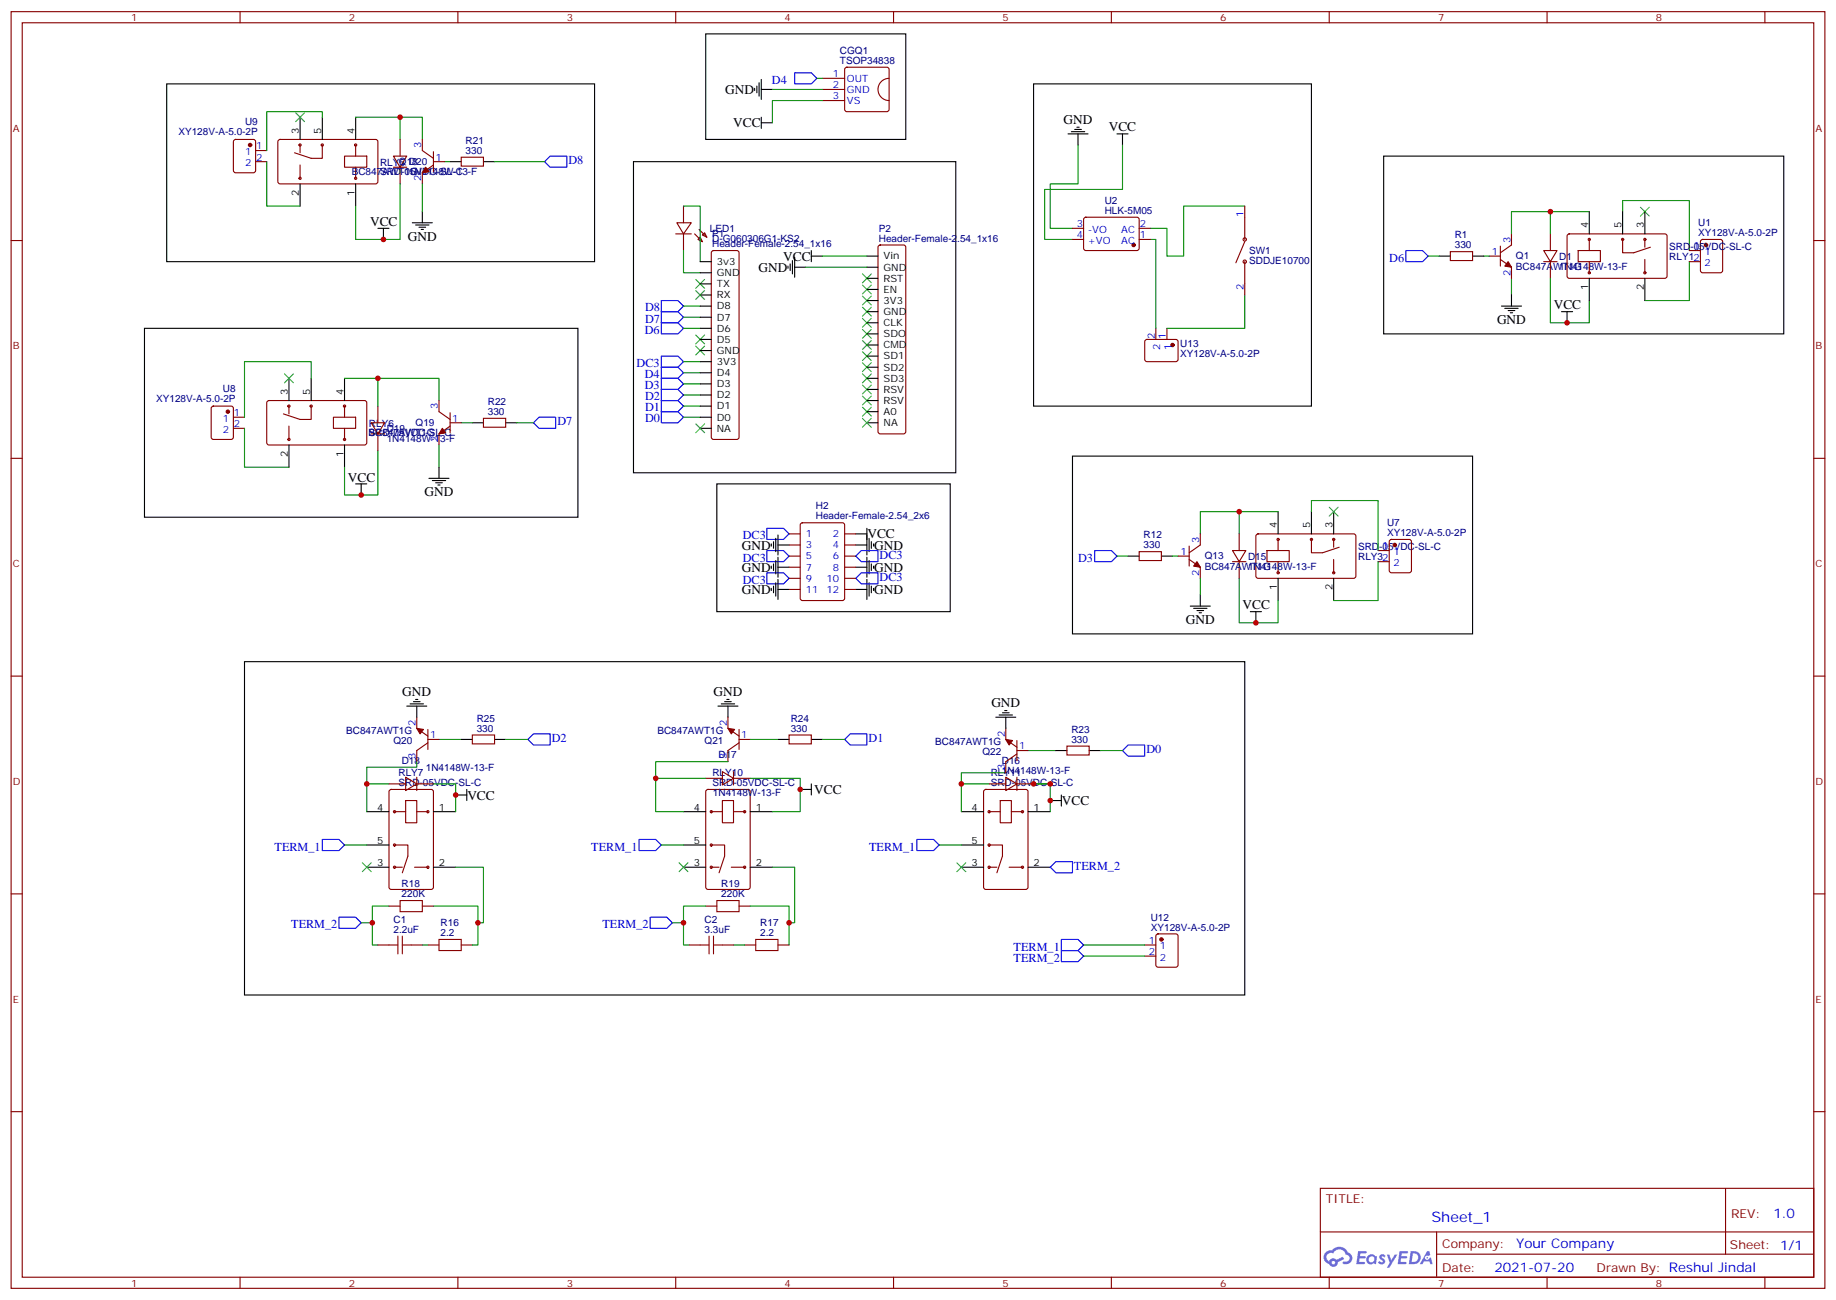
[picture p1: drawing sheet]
<svg xmlns="http://www.w3.org/2000/svg" width="583mm" height="413mm" viewBox="0 0 583 413" stroke-linecap="round" stroke-linejoin="round" font-family="sans-serif">
<g fill="none" stroke="#870000" stroke-width=".35">
<path d="M3.5 3.7h575.8v405.3h-575.8zM7.1 7.2h568.6v398.3h-568.6zM76.2 3.7v3.5M145.3 3.7v3.5M214.5 3.7v3.5M283.6 3.7v3.5M352.8 3.7v3.5M421.9 3.7v3.5M491.1 3.7v3.5M560.2 3.7v3.5M3.5 76.4h3.6M575.7 76.4h3.6"/>
<path d="M3.5 145.5h3.6M575.7 145.5h3.6M3.5 214.7h3.6M575.7 214.7h3.6M3.5 283.8h3.6M575.7 283.8h3.6M3.5 353h3.6M575.7 353h3.6M419.1 377.3h156.6v28.2h-156.6zM547.7 377.3v20.9M419.1 391.1h156.5M456 398.2h119.6"/>
<path d="M456 391.1v14.2M76.2 405.5v3.5M145.3 405.5v3.5M214.5 405.5v3.5M283.6 405.5v3.5M352.8 405.5v3.5M421.9 405.5v3.5M491.1 405.5v3.5M560.2 405.5v3.5"/>
</g>
<g fill="#5487ff">
<path d="M438.1 398.5a1.22 1.22 0 0 1 1.7 .2l-.4 .6a.47 .47 0 0 0-.3-.4 .47 .47 0 0 0-.5 .2l.1 .2a1.14 1.14 0 0 1 .8 1.8 1.14 1.14 0 0 1-1.9 0l-.2-.2 .5-.6 .7 .5a.29 .29 0 0 0 .3-.3 .29 .29 0 0 0-.2-.3 1.04 1.04 0 0 1-.6-1.7z"/>
<path d="M431.1 397.2h2.3l.4 .2-.2 .5-1.8 .1-.1 .8h1.5l.3 .4-.3 .4h-1.6l-.2 1.1h1.7l.2 .3-.2 .3-2.6 .1z"/>
<path d="M444.2 397.2l2.7 .2-.1 .5-1.8 .1-.2 .8h1.6l.3 .4-.4 .4h-1.6l-.1 1.1h1.7l.2 .3-.2 .3-2.7 .1z"/>
<path d="M453 397.2h.7l.3 1.3-.6 .3a.69 .69 0 0 0-1 .3 .69 .69 0 0 0 .4 .9 .69 .69 0 0 0 .9-.6l.5-.2 .6 2.2h-.8l-.3-.9h-1.7l-.5 .9h-.8z"/>
<path d="M440.2 398.3h.8l.6 1.8 1.1-1.8h.9l-2.6 4.2h-.8l.9-1.5z"/>
<path d="M447.8 397.2l-.6 4.2h1.3a2.11 2.11 0 0 0 2.5-2.1 2.11 2.11 0 0 0-2.5-2.1zM448.5 398a1.43 1.43 0 0 1 1.6 1.6 1.43 1.43 0 0 1-2 1.1z"/>
<path d="M434.1 398.8a1.54 1.54 0 0 0-.1 2.2 1.54 1.54 0 0 0 2.1 .1l.7 .3 .3-2.3-.6-.3a1.49 1.49 0 0 0-2.4 0zM434.3 399.8a.95 .95 0 0 1 1.9 0 .95 .95 0 0 1-1.9 0z"/>
<path d="M420.8 397.6a2.18 2.18 0 0 0 1.1 3.7 1.44 1.44 0 0 0 1.6 .9 1.44 1.44 0 0 0 1.2-1.4l2-1.1-.5-.7-1.9 1a1.47 1.47 0 0 0-2.4 .4 1.39 1.39 0 0 1-.7-1.9 1.39 1.39 0 0 1 2-.5 2.12 2.12 0 0 1 2.2-1.3 2.12 2.12 0 0 1 1.9 1.7 1.14 1.14 0 0 1 1 1.4 1.14 1.14 0 0 1-1.6 .7 .43 .43 0 0 0-.5 .4 .43 .43 0 0 0 .4 .5 1.98 1.98 0 0 0 2.5-1.2 1.98 1.98 0 0 0-1.2-2.6 3.1 3.1 0 0 0-5.3-.6l-.9 .1zM422.7 400.9a.55 .55 0 0 1 1.1 0 .55 .55 0 0 1-1.1 0z"/>
<circle cx="453" cy="399.3" r=".26"/>
</g>
<g fill="none" stroke="#870000" stroke-width=".35">
<path d="M261.1 24.9h7M261.1 28.4h7M261.1 31.9h7M268.3 21.5l.5-.2h12.7l.5 .2 .2 .5v12.7l-.2 .5-.5 .3h-12.7l-.5-.3-.2-.5v-12.7zM282.2 24.9a3.5 3.5 0 0 0-3.5 3.5 3.5 3.5 0 0 0 3.5 3.5M74.3 44.5l.5-.2h5.6l.7 .4v9.5l-.4 .6-5.9 .1-.7-.5v-9.4zM81.1 47.8h3.6M81.1 51.3h3.6M88.4 44.5l.5-.2h30.6l.4 .7v13l-.7 .4-30.6-.1-.4-.6v-12.7zM95.2 46v2.5M95.2 52.4v4.2M102.3 46v4.3h-3.5l-5.3-1.8"/>
<path d="M109.4 49.6h7v3.5h-7zM112.9 46v3.6M112.9 53.1v3.5M124.9 49.6h4.2l-2.1 3.5zM124.9 53.1h4.2M127 44.3v5.3M127 53.1v5.3M134.1 44.3v3.5l3.5 2.5M137.6 51.3h3.5M137.6 52.4l-3.5 2.5v3.5M137.6 48.2v6.3M146.4 49.9h7.1v2.8h-7.1z"/>
<path d="M214.5 74.3h4.9M214.8 70.7h4.6l-2.4 3.6zM217 65.4v5.3M217 74.3v5.3M220.5 74.3l2.5 2.4M221.9 72.8l2.5 2.5M222.2 75.3l.8 1.4-1.5-.7zM223 74.6l.7-.7 .7 1.4zM226 79.8l.5-.2h7.4l.5 .2 .2 .5v58.5l-.2 .5-.5 .2h-7.4l-.5-.2-.2-.5v-58.5zM278.9 78l.5-.2h7.4l.5 .2 .2 .5v58.6l-.2 .5-.5 .2h-7.4l-.5-.3-.2-.4v-58.6zM340.4 76h3.6M340.4 72.5h3.6"/>
<path d="M344.2 69.2l.5-.2h16.5l.4 .7-.1 9.4-.6 .5-16.5-.1-.4-.7v-9.1zM361.6 76h3.5M361.6 72.5h3.5M395.1 65.4v10.6M395.1 76.7l-2.8 6.7M460.4 79.9h7v2.8h-7zM476.2 78.1v6.4M479.8 74.3v3.5l-3.6 2.5M490 79.6h4.2l-2.1 3.5zM492.1 74.3v5.3M497.7 74.5l.4-.2h30.6l.5 .7-.1 12.9-.6 .5-30.7-.1-.4-.6v-12.7zM500.9 79.6h7.1v3.5h-7.1z"/>
<path d="M504.5 76v3.6M515.1 76v4.3h3.5l5.3-1.8M522.1 76v2.5M536.2 79.6h3.6M540 76.2l.5-.2h5.6l.7 .5v9.4l-.5 .7h-5.8l-.7-.5v-9.4zM395.1 83.1v10.6M472.7 81.3h3.5M476.2 82.4l3.6 2.4v3.6M490 83.1h4.2M492.1 83.1v5.3M504.5 83.1v3.5M522.1 82.4v4.2"/>
<path d="M536.2 83.1h3.6M363.6 108l.5-.2h9.4l.4 .7v5.9l-.7 .4h-9.4l-.4-.7v-5.6zM366.9 104.2v3.6M370.4 104.2v3.6M67.3 129.1l.4-.2h5.7l.6 .5 .1 9.4-.5 .7h-5.9l-.6-.4-.1-9.5zM74.1 132.5h3.5M74.1 136h3.5M84.9 127.4l.5-.2h30.6l.4 .7v13l-.7 .4-30.6-.1-.4-.6v-12.7zM91.7 128.9v2.5M91.7 135.3v4.2M98.8 128.9v4.3h-3.6l-5.2-1.8M105.8 132.5h7.1v3.5h-7.1z"/>
<path d="M109.4 128.9v3.6M109.4 136v3.5M117.8 134.2h4.3l-2.2 3.6zM117.8 137.8h4.3M119.9 128.9v5.3M119.9 137.8v5.3M139.3 127.2v3.5l3.6 2.5M142.9 135.3l-3.6 2.5v3.5M142.9 134.2h3.5M142.9 131.1v6.3M153.5 132.8h7v2.8h-7zM250.5 176.6h3.5"/>
<path d="M250.5 169.5h3.5M250.5 173h3.5M254.2 166.2l.5-.2h12.7l.7 .4v23.6l-.5 .6-12.9 .1-.6-.5-.1-23.5zM268.1 176.6h3.5M268.1 169.5h3.5M268.1 173h3.5M361.6 175.2h7.1v2.8h-7.1zM373.9 176.6h3.6M377.5 177.6l3.5 2.5v3.5M377.5 173.4v6.3M381 169.5v3.5l-3.5 2.5M391.2 174.8h4.3l-2.2 3.5z"/>
<path d="M391.2 178.3h4.3M393.3 169.5v5.3M393.3 178.3v5.3M398.9 169.7l.4-.2 30.7 .1 .4 .6-.1 13-.6 .4h-30.6l-.5-.7v-12.7zM402.2 174.8h7v3.5h-7zM405.7 171.3v3.5M405.7 178.3v3.6M416.3 171.3v4.2h3.5l5.3-1.8M423.3 171.3v2.4M423.3 177.6v4.3M437.4 174.8h3.6M437.4 178.3h3.6"/>
<path d="M441.2 171.5l.5-.2h5.6l.7 .4v9.5l-.4 .6-5.9 .1-.7-.5v-9.4zM250.5 180.1h3.5M250.5 183.6h3.5M250.5 187.1h3.5M268.1 180.1h3.5M268.1 183.6h3.5M268.1 187.1h3.5M132.3 227.7v3.5l3.5 2.5M135.8 235.8l-3.5 2.5v3.5M135.8 234.8h3.5M135.8 231.6v6.3M149.9 233.4h7.1v2.8h-7.1z"/>
<path d="M231.1 227.7v3.5l3.5 2.5M234.6 234.8h3.5M234.6 235.8l-3.5 2.5v3.5M234.6 231.6v6.3M250.5 233.4h7v2.8h-7zM319.3 231.2v3.6l3.5 2.4M322.8 235.1v6.4M322.8 239.4l-3.5 2.4v3.6M322.8 238.3h3.5M338.7 236.9h7v2.8h-7zM123.5 248.9h5.3M123.7 250.9l.5-.3h12.7l.6 .5 .1 30.6-.5 .6-12.9 .1-.7-.5v-30.5z"/>
<path d="M125.2 257.7h3.6M128.8 246.8l3.5 2.1-3.5 2.1zM128.8 254.2h3.5v7h-3.5zM132.3 257.7h3.5M132.3 248.9h5.3M132.3 246.8v4.2M224 247.1h5.3M224.2 250.9l.5-.3h12.7l.7 .5v30.6l-.4 .6-13 .1-.6-.5-.1-30.5zM225.8 257.7h3.5M229.3 245l3.5 2.1-3.5 2.1zM229.3 254.2h3.5v7h-3.5zM232.8 257.7h3.6"/>
<path d="M232.8 245v4.2M232.8 247.1h5.3M312.4 250.9l.5-.3h12.7l.7 .5v30.6l-.4 .6-13 .1-.6-.5-.1-30.5zM314 257.7h3.5M314 248.9h5.3M317.5 254.2h3.5v7h-3.5zM319.3 246.8l3.5 2.1-3.5 2.1zM321 257.7h3.6M322.8 246.8v4.2M322.8 248.9h5.3M125.2 268.3h4.3v3.5l-1.8 5.3M125.2 275.3h2.5"/>
<path d="M131.6 275.3h4.2M225.8 268.3h4.2v3.5l-1.8 5.3M225.8 275.3h2.4M232.1 275.3h4.3M314 268.3h4.2v3.5l-1.8 5.3M314 275.3h2.4M320.3 275.3h4.3M123.5 287.7h3.5M134.1 287.7h3.5M224 287.7h3.5M234.6 287.7h3.5M367.1 296.7l.5-.2h5.6l.7 .4v9.5l-.4 .6-5.9 .1-.7-.5v-9.4z"/>
<path d="M119.9 300h3.6M130.5 300h3.6M135.8 300h3.5M146.4 300h3.5M218.7 300h3.5M229.3 300h3.5M236.4 300h3.5M246.9 300h3.6M363.4 300h3.5M363.4 303.6h3.5"/>
<circle cx="95.2" cy="56.6" r=".35"/>
<circle cx="95.2" cy="46" r=".35"/>
<circle cx="102.3" cy="46" r=".35"/>
<circle cx="112.9" cy="56.6" r=".35"/>
<circle cx="112.9" cy="46" r=".35"/>
<circle cx="395.1" cy="76" r=".53"/>
<circle cx="504.5" cy="76" r=".35"/>
<circle cx="515.1" cy="76" r=".35"/>
<circle cx="522.1" cy="76" r=".35"/>
<circle cx="395.1" cy="83.1" r=".53"/>
<circle cx="504.5" cy="86.6" r=".35"/>
<circle cx="522.1" cy="86.6" r=".35"/>
<circle cx="91.7" cy="139.5" r=".35"/>
<circle cx="91.7" cy="128.9" r=".35"/>
<circle cx="98.8" cy="128.9" r=".35"/>
<circle cx="109.4" cy="128.9" r=".35"/>
<circle cx="109.4" cy="139.5" r=".35"/>
<circle cx="405.7" cy="171.3" r=".35"/>
<circle cx="416.3" cy="171.3" r=".35"/>
<circle cx="423.3" cy="171.3" r=".35"/>
<circle cx="405.7" cy="181.9" r=".35"/>
<circle cx="423.3" cy="181.9" r=".35"/>
<circle cx="125.2" cy="257.7" r=".35"/>
<circle cx="135.8" cy="257.7" r=".35"/>
<circle cx="225.8" cy="257.7" r=".35"/>
<circle cx="236.4" cy="257.7" r=".35"/>
<circle cx="314" cy="257.7" r=".35"/>
<circle cx="324.6" cy="257.7" r=".35"/>
<circle cx="125.2" cy="268.3" r=".35"/>
<circle cx="125.2" cy="275.3" r=".35"/>
<circle cx="135.8" cy="275.3" r=".35"/>
<circle cx="225.8" cy="268.3" r=".35"/>
<circle cx="225.8" cy="275.3" r=".35"/>
<circle cx="236.4" cy="275.3" r=".35"/>
<circle cx="314" cy="275.3" r=".35"/>
<circle cx="314" cy="268.3" r=".35"/>
<circle cx="324.6" cy="275.3" r=".35"/>
</g>
<g fill="none" stroke="#000" stroke-width=".35">
<path d="M224 10.8h63.5v33.5h-63.5zM52.9 26.6h135.8v56.5h-135.8zM95.2 37.2v7.1M102.3 37.2v7.1M112.9 37.2v7.1M239.5 28v.8M240.2 27.3v2.2M240.9 26.3v4.2M241.7 39h3.5M241.7 25.2v6.4M241.7 37.2v3.5M241.7 28.4h3.5"/>
<path d="M328.1 26.6h88.2v102.3h-88.2zM95.2 58.4v7M112.9 58.4v7M142.9 51.3h3.5M153.5 51.3h3.5M201.1 51.3h102.3v98.8h-102.3zM339 42.5h6.4M340.1 41.8h4.2M341.1 41.1h2.2M341.8 40.4h.7M342.2 42.5v3.5M354.5 42.5h3.6"/>
<path d="M356.3 42.5v3.5M439.2 49.6h127v56.4h-127zM119.9 72.5h3.6M121.7 72.5v3.5M130.9 70.7h6.3M131.9 71.4h4.3M133 72.1h2.1M133.7 72.8h.7M134.1 67.2v3.5M257.5 79.6v3.5M504.5 67.2v7.1M515.1 67.2v7.1"/>
<path d="M522.1 67.2v7.1M222.2 97.2h3.6M222.2 83.1h3.6M222.2 86.6h3.6M222.2 90.1h3.6M222.2 93.7h3.6M250.1 84.5v.7M250.8 83.8v2.1M251.5 82.7v4.3M252.2 84.8h3.6M252.2 81.7v6.3M257.5 81.3h3.6"/>
<path d="M275.2 99h3.5M275.2 81.3h3.5M275.2 84.8h3.5M275.2 88.4h3.5M275.2 91.9h3.5M275.2 95.4h3.5M456.8 81.3h3.6M467.4 81.3h3.6M476.6 97.2h6.4M477.7 97.9h4.2M478.7 98.6h2.1M479.4 99.3h.7"/>
<path d="M479.8 93.7v3.5M495.7 99h3.5M497.4 99v3.5M504.5 88.4v7M522.1 88.4v7M45.9 104.2h137.5v60h-137.5zM222.2 100.7h3.6M222.2 104.2h3.6M222.2 107.8h3.6M222.2 111.3h3.6M222.2 114.8h3.6M222.2 118.4h3.6"/>
<path d="M275.2 102.5h3.5M275.2 106h3.5M275.2 109.5h3.5M275.2 113.1h3.5M275.2 116.6h3.5M91.7 120.1v7.1M98.8 120.1v7.1M109.4 120.1v7.1M149.9 134.2h3.6M160.5 134.2h3.5M222.2 121.9h3.6M222.2 125.4h3.6"/>
<path d="M222.2 128.9h3.6M222.2 132.5h3.6M222.2 136h3.6M275.2 134.2h3.5M275.2 120.1h3.5M275.2 123.6h3.5M275.2 127.2h3.5M275.2 130.7h3.5M91.7 141.3v7M109.4 141.3v7M112.9 153.6h3.5M114.7 153.6v3.6"/>
<path d="M136.2 151.9h6.3M137.2 152.6h4.3M138.3 153.3h2.1M139 154h.7M139.3 148.3v3.6M227.5 153.6h74.1v40.6h-74.1zM340.4 144.8h127v56.5h-127zM244.8 172.7v.7M244.8 179.7v.7M245.5 172v2.1M245.5 179v2.2M246.2 170.9v4.3"/>
<path d="M246.2 178v4.2M246.9 173h3.6M246.9 169.9v6.3M246.9 176.9v6.4M271.6 173h3.6M271.6 169.5h3.6M275.2 167.7v8.5M275.2 176.9v6.4M275.9 170.9v4.3M275.9 178v4.2M276.6 172v2.1M276.6 179v2.2"/>
<path d="M277.3 172.7v.7M277.3 179.7v.7M358.1 176.6h3.5M368.7 176.6h3.5M405.7 162.5v7M416.3 162.5v7M423.3 162.5v7M244.8 186.8v.7M245.5 186.1v2.1M246.2 185v4.3M246.9 180.1h3.6M246.9 187.1h3.6"/>
<path d="M246.9 184v6.3M271.6 180.1h3.6M271.6 187.1h3.6M275.2 184v6.3M275.9 185v4.3M276.6 186.1v2.1M277.3 186.8v.7M377.8 192.4h6.4M378.9 193.1h4.2M379.9 193.9h2.2M380.6 194.6h.8M381 188.9v3.5"/>
<path d="M396.9 194.2h3.5M398.6 194.2v3.5M405.7 183.6v7.1M423.3 183.6v7.1M77.6 210.1h317.5v105.8h-317.5zM129.1 224.2h6.4M130.2 223.5h4.2M131.2 222.8h2.1M131.9 222.1h.7M132.3 224.2v3.5M146.4 234.8h3.5M157 234.8h3.5"/>
<path d="M227.9 224.2h6.3M229 223.5h4.2M230 222.8h2.1M230.7 222.1h.7M231.1 224.2v3.5M246.9 234.8h3.6M257.5 234.8h3.6M316.1 227.7h6.3M317.1 227h4.3M318.2 226.3h2.1M318.9 225.6h.7M319.3 227.7v3.5"/>
<path d="M335.1 238.3h3.6M345.7 238.3h3.5M116.4 257.7h7.1M137.6 257.7h7M144.6 252.4h3.6M148.2 250.6v3.6M217 257.7h7M238.1 257.7h7.1M254 250.6h3.5M257.5 248.9v3.5M305.2 257.7h7M326.3 257.7h7.1"/>
<path d="M333.4 254.2h3.5M336.9 252.4v3.5M116.4 275.3h7.1M116.4 268.3h7.1M137.6 275.3h7M217 275.3h7M217 268.3h7M238.1 275.3h7.1M305.2 275.3h7M305.2 268.3h7M326.3 275.3h7.1"/>
</g>
<g fill="none" stroke="#008700" stroke-width=".35">
<path d="M102.3 37.2v-1.7h-17.6v12.3M112.9 37.2h21.2v7.1M127 37.2v7.1M245.2 28.4h15.9M259.3 24.9h1.8M261.1 31.9h-15.9v7.1M84.7 51.3v14.1h10.5M127 58.4v17.6h-14.1v-10.6M134.1 58.4v8.8M141.1 51.3h1.8M157 51.3h15.9M342.2 46v12.4h-8.8v14.1h7"/>
<path d="M356.3 46v14.1h-24.7v15.9h8.8M217 65.4h5.2v17.7M217 79.6v7h5.2M365.1 76h1.8v28.2M395.1 65.4h-19.4v15.9h-5.3v-8.8h-5.3M492.1 67.2v7.1M504.5 67.2h-24.7v7.1M515.1 67.2v-3.5h21.1v15.9M217 97.2h5.2M255.8 84.8h19.4M261.1 81.3h14.1M395.1 93.7v10.5h-24.7"/>
<path d="M453.3 81.3h3.5M471 81.3h1.7M479.8 88.4v5.3M492.1 88.4v14.1h12.4v-7.1M536.2 83.1v12.3h-14.1M217 100.7h5.2M217 104.2h5.2M217 114.8h5.2M217 118.4h5.2M77.6 136v12.3h14.1M98.8 120.1v-5.3h-21.2v17.7M109.4 120.1h29.9v7.1"/>
<path d="M119.9 120.1v8.8M146.4 134.2h3.5M164 134.2h5.3M217 121.9h5.2M217 125.4h5.2M217 128.9h5.2M217 132.5h5.2M119.9 143.1v14.1h-10.5v-8.9M139.3 141.3v7M354.5 176.6h3.6M372.2 176.6h1.7M393.3 162.5v7"/>
<path d="M405.7 162.5h-24.7v7M416.3 162.5v-3.6h21.1v15.9M437.4 178.3v12.4h-14.1M381 183.6v5.3M393.3 183.6v14.1h12.4v-7M139.3 234.8h7.1M160.5 234.8h7.1M238.1 234.8h8.8M261.1 234.8h7M326.3 238.3h8.8M349.2 238.3h7.1M116.4 248.9h7.1"/>
<path d="M132.3 241.8v1.8h-15.9v14.1M137.6 248.9h7v8.8M224 247.1h-15.9v10.6h8.9M231.1 241.8h-23v5.3M238.1 247.1h15.9v10.6h-8.8M314 248.9h-8.8v8.8M319.3 245.4h-14.1v3.5M333.4 248.9h-5.3h5.3v8.8M109.4 268.3h7M144.6 275.3h8.9v17.7h-1.8M209.9 268.3h7.1M245.2 275.3h7v17.7h-1.7"/>
<path d="M298.1 268.3h7.1M114.7 293h3.5M123.5 287.7h-5.3v12.3h1.7M137.6 287.7h14.1v12.3h-1.8M213.4 293h3.6M224 287.7h-7v12.3h1.7M238.1 287.7h12.4v12.3M134.1 300h1.7M232.8 300h3.6M344 300h19.4M344 303.6h19.4"/>
</g>
<path d="M126.3 297.2v5.7M127 285.9h7.1v3.6h-7.1zM127.7 297.2v5.7M139.3 298.3h7.1v3.5h-7.1zM225.1 297.2v5.7M226.5 297.2v5.7M227.5 285.9h7.1v3.6h-7.1zM239.9 298.3h7v3.5h-7zM123.5 300h2.8M127.7 300h2.8M222.2 300h2.9M226.5 300h2.8" fill="none" stroke="#a10000" stroke-width=".35"/>
<g fill="#870000" stroke="#870000" stroke-width=".35">
<path d="M379.9 178.3l1.1 1.8-2.1-.4z"/>
<path d="M135.1 53.1l1.1 1.4-2.1 .4z"/>
<path d="M140.4 136l1.1 1.4-2.2 .4z"/>
<path d="M132.3 231.2l2.1 .4-1.1 1.4z"/>
<path d="M231.1 231.2l2.1 .4-1.1 1.4z"/>
<path d="M319.3 234.8l2.1 .3-1.1 1.4z"/>
<path d="M478.7 83.1l1.1 1.7-2.1-.3z"/>
<circle cx="442.7" cy="173" r=".53"/>
<circle cx="72.3" cy="130.7" r=".53"/>
<circle cx="79.4" cy="46" r=".53"/>
<circle cx="368.7" cy="298.3" r=".53"/>
<circle cx="372.2" cy="109.5" r=".53"/>
<circle cx="541.5" cy="77.8" r=".53"/>
<circle cx="359.8" cy="77.8" r=".53"/>
</g>
<g fill="none" stroke="#3c3" stroke-width=".35">
<path d="M93.8 35.8l2.9 2.8M96.7 35.8l-2.9 2.8M520.7 65.8l2.8 2.8M523.5 65.8l-2.8 2.8M220.8 88.7l2.9 2.8M220.8 92.3l2.9 2.8M223.7 88.7l-2.9 2.8M223.7 92.3l-2.9 2.8M273.8 97.5l2.8 2.9M273.8 87l2.8 2.8M273.8 90.5l2.8 2.8M273.8 94l2.8 2.8"/>
<path d="M276.6 97.5l-2.8 2.9M276.6 87l-2.8 2.8M276.6 90.5l-2.8 2.8M276.6 94l-2.8 2.8M90.3 118.7l2.8 2.8M93.1 118.7l-2.8 2.8M220.8 106.4l2.9 2.8M220.8 109.9l2.9 2.8M223.7 106.4l-2.9 2.8M223.7 109.9l-2.9 2.8M273.8 118.7l2.8 2.8M273.8 111.7l2.8 2.8"/>
<path d="M273.8 108.1l2.8 2.8M273.8 104.6l2.8 2.8M273.8 101.1l2.8 2.8M273.8 115.2l2.8 2.8M276.6 115.2l-2.8 2.8M276.6 118.7l-2.8 2.8M276.6 111.7l-2.8 2.8M276.6 108.1l-2.8 2.8M276.6 104.6l-2.8 2.8M276.6 101.1l-2.8 2.8M220.8 134.6l2.9 2.8M223.7 134.6l-2.9 2.8"/>
<path d="M273.8 129.3l2.8 2.8M273.8 125.8l2.8 2.8M273.8 122.2l2.8 2.9M273.8 132.8l2.8 2.8M276.6 129.3l-2.8 2.8M276.6 125.8l-2.8 2.8M276.6 122.2l-2.8 2.9M276.6 132.8l-2.8 2.8M421.9 161l2.8 2.9M424.7 161l-2.8 2.9M115 273.9l2.8 2.9M117.8 273.9l-2.8 2.9"/>
<path d="M215.5 273.9l2.9 2.9M218.4 273.9l-2.9 2.9M303.7 273.9l2.9 2.9M306.6 273.9l-2.9 2.9"/>
</g>
<g fill="none" stroke="#00f" stroke-width=".35">
<path d="M252.2 23.1h5.3l1.8 1.8-1.8 1.7h-5.3zM174.6 49.6h5.3v3.5h-5.3l-1.7-1.8zM446.3 79.6h5.3l1.7 1.7-1.7 1.8h-5.3zM209.9 95.4h5.3l1.8 1.8-1.8 1.8h-5.3zM209.9 99h5.3l1.8 1.7-1.8 1.8h-5.3zM209.9 102.5h5.3l1.8 1.7-1.8 1.8h-5.3zM209.9 113.1h5.3l1.8 1.7-1.8 1.8h-5.3zM209.9 116.6h5.3l1.8 1.8-1.8 1.7h-5.3zM169.3 134.2l1.8-1.7h5.3v3.5h-5.3zM209.9 120.1h5.3l1.8 1.8-1.8 1.7h-5.3zM209.9 123.6h5.3l1.8 1.8-1.8 1.8h-5.3zM209.9 127.2h5.3l1.8 1.7-1.8 1.8h-5.3z"/>
<path d="M209.9 130.7h5.3l1.8 1.8-1.8 1.7h-5.3zM243.4 167.7h5.3l1.8 1.8-1.8 1.8h-5.3zM243.4 174.8h5.3l1.8 1.8-1.8 1.7h-5.3zM271.6 176.6l1.8-1.8h5.3v3.5h-5.3zM347.5 174.8h5.3l1.7 1.8-1.7 1.7h-5.3zM243.4 181.9h5.3l1.8 1.7-1.8 1.8h-5.3zM271.6 183.6l1.8-1.7h5.3v3.5h-5.3zM167.6 234.8l1.7-1.8h5.3v3.5h-5.3zM268.1 234.8l1.8-1.8h5.3v3.5h-5.3zM356.3 238.3l1.8-1.8h5.3v3.6h-5.3zM102.3 266.5h5.3l1.8 1.8-1.8 1.8h-5.3zM202.8 266.5h5.3l1.8 1.8-1.8 1.8h-5.3z"/>
<path d="M291 266.5h5.3l1.8 1.8-1.8 1.8h-5.3zM333.4 275.3l1.7-1.7h5.3v3.5h-5.3zM107.6 291.2h5.3l1.8 1.8-1.8 1.7h-5.3zM206.4 291.2h5.3l1.7 1.8-1.7 1.7h-5.3zM336.9 298.3h5.3l1.8 1.7-1.8 1.8h-5.3zM336.9 301.8h5.3l1.8 1.8-1.8 1.7h-5.3z"/>
</g>
<g fill="#c00">
<circle cx="127" cy="37.2" r=".88"/>
<circle cx="393.3" cy="162.5" r=".88"/>
<circle cx="305.2" cy="248.9" r=".88"/>
<circle cx="151.7" cy="293" r=".88"/>
<circle cx="398.6" cy="197.7" r=".88"/>
<circle cx="333.4" cy="248.9" r=".88"/>
<circle cx="328.1" cy="248.9" r=".88"/>
<circle cx="121.7" cy="76" r=".88"/>
<circle cx="119.9" cy="120.1" r=".88"/>
<circle cx="114.7" cy="157.2" r=".88"/>
<circle cx="116.4" cy="248.9" r=".88"/>
<circle cx="208.1" cy="247.1" r=".88"/>
<circle cx="254" cy="250.6" r=".88"/>
<circle cx="118.2" cy="293" r=".88"/>
<circle cx="217" cy="293" r=".88"/>
<circle cx="144.6" cy="252.4" r=".88"/>
<circle cx="333.4" cy="254.2" r=".88"/>
<circle cx="497.4" cy="102.5" r=".88"/>
<circle cx="492.1" cy="67.2" r=".88"/>
<circle cx="250.5" cy="293" r=".88"/>
</g>
<text font-size="4.6" fill="#00f" x="454.4" y="387.9">Sheet_1</text>
<g font-size="4.2">
<text x="230.2" y="29.9">GND</text>
<text x="232.8" y="40.5">VCC</text>
<text x="337.6" y="39.3">GND</text>
<text x="352" y="41.5">VCC</text>
<text x="117.5" y="71.8">VCC</text>
<text x="129.5" y="76.4">GND</text>
<text x="248.6" y="82.8">VCC</text>
<text x="240.8" y="86.3">GND</text>
<text x="493.2" y="98.2">VCC</text>
<text x="475.2" y="102.8">GND</text>
<text x="110.4" y="152.9">VCC</text>
<text x="134.8" y="157.5">GND</text>
<text x="275.3" y="170.9">VCC</text>
<text x="235.5" y="174.5">GND</text>
<text x="277.5" y="174.5">GND</text>
<text x="235.5" y="181.5">GND</text>
<text x="277.5" y="181.5">GND</text>
<text x="235.5" y="188.6">GND</text>
<text x="277.5" y="188.6">GND</text>
<text x="394.4" y="193.5">VCC</text>
<text x="376.4" y="198.1">GND</text>
<text x="127.7" y="220.8">GND</text>
<text x="226.5" y="221">GND</text>
<text x="314.7" y="224.5">GND</text>
<text x="148.3" y="253.9">VCC</text>
<text x="258.5" y="252.1">VCC</text>
<text x="337.1" y="255.6">VCC</text>
</g>
<g font-size="4.2" fill="#00f">
<text x="562.9" y="386.6">1.0</text>
<text x="481.3" y="396.1">Your Company</text>
<text x="474.4" y="403.9">2021-07-20</text>
</g>
<g font-size="3.9" fill="#00f">
<text x="245" y="26.6">D4</text>
<text x="180.4" y="52.1">D8</text>
<text x="441" y="83.1">D6</text>
<text x="204.8" y="98.9">D8</text>
<text x="204.6" y="106">D6</text>
<text x="204.8" y="102.5">D7</text>
<text x="202.1" y="116.6">DC3</text>
<text x="204.6" y="123.6">D3</text>
<text x="204.6" y="120.1">D4</text>
<text x="204.8" y="127">D2</text>
<text x="204.8" y="130.6">D1</text>
<text x="176.9" y="135">D7</text>
<text x="204.8" y="134">D0</text>
<text x="235.8" y="171.3">DC3</text>
<text x="235.8" y="178.3">DC3</text>
<text x="279.2" y="177.4">DC3</text>
<text x="342.2" y="178.3">D3</text>
<text x="235.8" y="185.4">DC3</text>
<text x="279.2" y="184.4">DC3</text>
<text x="175.2" y="235.6">D2</text>
<text x="275.7" y="235.6">D1</text>
<text x="363.9" y="239.1">D0</text>
<text x="87.1" y="270.1">TERM_1</text>
<text x="187.7" y="270.1">TERM_1</text>
<text x="275.9" y="270.1">TERM_1</text>
<text x="340.9" y="276.2">TERM_2</text>
<text x="92.4" y="294.7">TERM_2</text>
<text x="191.2" y="294.7">TERM_2</text>
<text x="321.7" y="301.8">TERM_1</text>
<text x="321.7" y="305.3">TERM_2</text>
</g>
<g font-size="3.9" fill="#800">
<text x="420.9" y="381.9">TITLE:</text>
<text x="549.5" y="386.6">REV:</text>
<text x="457.8" y="396.1">Company:</text>
<text x="549.1" y="396.7">Sheet: 1/1</text>
<text x="457.8" y="403.8">Date:</text>
<text x="506.8" y="403.8">Drawn By: Reshul Jindal</text>
</g>
<g font-size="3.2" fill="#800">
<text x="41.6" y="6.7">1</text>
<text x="110.8" y="6.7">2</text>
<text x="179.9" y="6.7">3</text>
<text x="249.1" y="6.7">4</text>
<text x="318.2" y="6.7">5</text>
<text x="387.3" y="6.7">6</text>
<text x="456.5" y="6.7">7</text>
<text x="525.6" y="6.7">8</text>
<text x="4.1" y="41.8">A</text>
<text x="576.3" y="41.8">A</text>
<text x="4.1" y="110.9">B</text>
<text x="576.3" y="110.9">B</text>
<text x="4.1" y="180.1">C</text>
<text x="576.3" y="180.1">C</text>
<text x="4.1" y="249.2">D</text>
<text x="576.3" y="249.2">D</text>
<text x="4.1" y="318.4">E</text>
<text x="576.3" y="318.4">E</text>
<text x="41.6" y="408.5">1</text>
<text x="110.8" y="408.5">2</text>
<text x="179.9" y="408.5">3</text>
<text x="249.1" y="408.5">4</text>
<text x="318.2" y="408.5">5</text>
<text x="387.3" y="408.5">6</text>
<text x="456.5" y="408.5">7</text>
<text x="525.6" y="408.5">8</text>
</g>
<g font-size="3.2" fill="#000080">
<text x="266.6" y="17.1">CGQ1</text>
<text x="266.6" y="20.3">TSOP34838</text>
<text x="77.8" y="39.8">U9</text>
<text x="56.6" y="42.9">XY128V-A-5.0-2P</text>
<text x="147.8" y="45.6">R21</text>
<text x="120.7" y="52.6">RLY5 D20</text>
<text x="126.6" y="52.4">Q18</text>
<text x="147.8" y="48.9">330</text>
<text x="111.7" y="55.6">BC847AWT1G</text>
<text x="120.6" y="55.7">SRD-05VDC-SL-C</text>
<text x="129.8" y="55.6">1N4148W-13-F</text>
<text x="350.7" y="64.7">U2</text>
<text x="350.7" y="67.9">HLK-5M05</text>
<text x="539" y="71.6">U1</text>
<text x="225.4" y="73.6">LED1</text>
<text x="226.1" y="75.3">P1</text>
<text x="226.1" y="76.8">D-G060306G1-KS2</text>
<text x="279" y="76.7">Header-Female-2.54_1x16</text>
<text x="279" y="73.6">P2</text>
<text x="461.8" y="75.6">R1</text>
<text x="539" y="74.8">XY128V-A-5.0-2P</text>
<text x="226.1" y="78.5">Header-Female-2.54_1x16</text>
<text x="396.5" y="83.9">SDDJE10700</text>
<text x="396.5" y="80.7">SW1</text>
<text x="461.8" y="78.8">330</text>
<text x="481.2" y="82.4">Q1</text>
<text x="494.9" y="82.5">D1</text>
<text x="529.9" y="79.4">SRD-05VDC-SL-C</text>
<text x="529.9" y="82.5">RLY12</text>
<text x="481.2" y="85.6">BC847AWT1G</text>
<text x="494.9" y="85.6">1N4148W-13-F</text>
<text x="374.6" y="113.5">XY128V-A-5.0-2P</text>
<text x="374.6" y="110.3">U13</text>
<text x="70.7" y="124.5">U8</text>
<text x="49.6" y="127.6">XY128V-A-5.0-2P</text>
<text x="154.9" y="131.8">330</text>
<text x="154.9" y="128.5">R22</text>
<text x="117.1" y="135.5">RLY6</text>
<text x="122.8" y="137.2">D19</text>
<text x="131.9" y="135.3">Q19</text>
<text x="116.9" y="138.5">BC847AWT1G</text>
<text x="117.1" y="138.6">SRD-05VDC-SL-C</text>
<text x="122.8" y="140.3">1N4148W-13-F</text>
<text x="258.9" y="161.7">H2</text>
<text x="258.9" y="164.9">Header-Female-2.54_2x6</text>
<text x="440.3" y="166.9">U7</text>
<text x="363" y="170.9">R12</text>
<text x="440.3" y="170">XY128V-A-5.0-2P</text>
<text x="363" y="174.1">330</text>
<text x="382.4" y="177.6">Q13</text>
<text x="396.2" y="177.7">D15</text>
<text x="431.1" y="174.7">SRD-05VDC-SL-C</text>
<text x="431.1" y="177.8">RLY32</text>
<text x="382.4" y="180.9">BC847AWT1G</text>
<text x="396.2" y="180.9">1N4148W-13-F</text>
<text x="109.9" y="232.9">BC847AWT1G</text>
<text x="151.3" y="232.3">330</text>
<text x="151.3" y="229.1">R25</text>
<text x="208.7" y="232.9">BC847AWT1G</text>
<text x="251" y="232.3">330</text>
<text x="251" y="229.2">R24</text>
<text x="340.1" y="232.6">R23</text>
<text x="124.9" y="236.2">Q20</text>
<text x="223.7" y="236.2">Q21</text>
<text x="296.9" y="236.5">BC847AWT1G</text>
<text x="311.9" y="239.7">Q22</text>
<text x="340.1" y="235.8">330</text>
<text x="127.5" y="242.6">D18</text>
<text x="135.2" y="244.7">1N4148W-13-F</text>
<text x="228.1" y="240.8">D17</text>
<text x="318" y="245.7">1N4148W-13-F</text>
<text x="318" y="242.6">D16</text>
<text x="126.5" y="249.6">SRD-05VDC-SL-C</text>
<text x="126.5" y="246.5">RLY7</text>
<text x="226.1" y="249.6">SRD-05VDC-SL-C</text>
<text x="226.1" y="246.5">RLY10</text>
<text x="314.5" y="249.6">SRD-05VDC-SL-C</text>
<text x="314.5" y="246.5">RLY11</text>
<text x="226.3" y="252.8">1N4148W-13-F</text>
<text x="127.5" y="281.7">R18</text>
<text x="229" y="281.7">R19</text>
<text x="127.5" y="284.9">220K</text>
<text x="229" y="284.9">220K</text>
<text x="124.9" y="293">C1</text>
<text x="223.7" y="293">C2</text>
<text x="365.3" y="292.3">U12</text>
<text x="124.9" y="296.2">2.2uF</text>
<text x="139.8" y="297.2">2.2</text>
<text x="139.8" y="294.1">R16</text>
<text x="223.7" y="296.2">3.3uF</text>
<text x="241.3" y="297.2">2.2</text>
<text x="241.3" y="294">R17</text>
<text x="365.3" y="295.5">XY128V-A-5.0-2P</text>
</g>
<g font-size="3.2" fill="#00f">
<text x="264.3" y="24.5">1</text>
<text x="264.3" y="28">2</text>
<text x="268.8" y="25.9">OUT</text>
<text x="268.8" y="29.5">GND</text>
<text x="264.3" y="31.6">3</text>
<text x="268.8" y="33">VS</text>
<text x="81.3" y="47.4">1</text>
<text x="133.7" y="47.1" transform="rotate(-90 133.7 47.1)">3</text>
<text x="77.8" y="49.2">1</text>
<text x="77.8" y="52.7">2</text>
<text x="81.3" y="51">2</text>
<text x="138.3" y="51">1</text>
<text x="133.7" y="57.6" transform="rotate(-90 133.7 57.6)">2</text>
<text x="394.8" y="69" transform="rotate(-90 394.8 69)">1</text>
<text x="341.8" y="72.1">3</text>
<text x="341.8" y="75.7">4</text>
<text x="345.3" y="73.9">-VO</text>
<text x="345.3" y="77.4">+VO</text>
<text x="355.9" y="77.4">AC</text>
<text x="355.9" y="73.9">AC</text>
<text x="361.8" y="75.7">1</text>
<text x="361.8" y="72.1">2</text>
<text x="479.4" y="77.1" transform="rotate(-90 479.4 77.1)">3</text>
<text x="473.5" y="81">1</text>
<text x="537.6" y="79.2">1</text>
<text x="541.1" y="81">1</text>
<text x="479.4" y="87.6" transform="rotate(-90 479.4 87.6)">2</text>
<text x="541.1" y="84.5">2</text>
<text x="394.8" y="92.1" transform="rotate(-90 394.8 92.1)">2</text>
<text x="366.5" y="107.6" transform="rotate(-90 366.5 107.6)">2</text>
<text x="370.1" y="107.6" transform="rotate(-90 370.1 107.6)">1</text>
<text x="368.3" y="111.1" transform="rotate(-90 368.3 111.1)">2</text>
<text x="371.8" y="111.1" transform="rotate(-90 371.8 111.1)">1</text>
<text x="139" y="130" transform="rotate(-90 139 130)">3</text>
<text x="70.8" y="133.9">1</text>
<text x="70.8" y="137.4">2</text>
<text x="74.3" y="132.1">1</text>
<text x="74.3" y="135.6">2</text>
<text x="143.6" y="133.9">1</text>
<text x="139" y="140.5" transform="rotate(-90 139 140.5)">2</text>
<text x="255.8" y="170.6">1</text>
<text x="264.3" y="170.6">2</text>
<text x="380.6" y="172.3" transform="rotate(-90 380.6 172.3)">3</text>
<text x="255.8" y="174.1">3</text>
<text x="255.8" y="177.6">5</text>
<text x="264.3" y="174.1">4</text>
<text x="264.3" y="177.6">6</text>
<text x="374.8" y="176.2">1</text>
<text x="438.8" y="174.4">1</text>
<text x="442.3" y="176.2">1</text>
<text x="442.3" y="179.7">2</text>
<text x="255.8" y="181.2">7</text>
<text x="255.8" y="184.7">9</text>
<text x="262.3" y="184.7">10</text>
<text x="264.3" y="181.2">8</text>
<text x="380.6" y="182.8" transform="rotate(-90 380.6 182.8)">2</text>
<text x="255.8" y="188.2">11</text>
<text x="262.3" y="188.2">12</text>
<text x="131.9" y="230.5" transform="rotate(-90 131.9 230.5)">2</text>
<text x="230.7" y="230.5" transform="rotate(-90 230.7 230.5)">2</text>
<text x="136.5" y="234.4">1</text>
<text x="235.3" y="234.4">1</text>
<text x="318.9" y="234.1" transform="rotate(-90 318.9 234.1)">2</text>
<text x="323.5" y="237.9">1</text>
<text x="131.9" y="241" transform="rotate(-90 131.9 241)">3</text>
<text x="230.7" y="241" transform="rotate(-90 230.7 241)">3</text>
<text x="318.9" y="244.6" transform="rotate(-90 318.9 244.6)">3</text>
<text x="364.7" y="299.7">1</text>
<text x="364.7" y="303.2">2</text>
<text x="368.2" y="301.4">1</text>
<text x="368.2" y="305">2</text>
</g>
<g font-size="3.2">
<text x="94.9" y="42.5" transform="rotate(-90 94.9 42.5)">3</text>
<text x="102" y="42.5" transform="rotate(-90 102 42.5)">5</text>
<text x="112.5" y="42.5" transform="rotate(-90 112.5 42.5)">4</text>
<text x="94.9" y="62.2" transform="rotate(-90 94.9 62.2)">2</text>
<text x="112.5" y="62.2" transform="rotate(-90 112.5 62.2)">1</text>
<text x="504.1" y="72.5" transform="rotate(-90 504.1 72.5)">4</text>
<text x="514.7" y="72.5" transform="rotate(-90 514.7 72.5)">5</text>
<text x="521.8" y="72.5" transform="rotate(-90 521.8 72.5)">3</text>
<text x="280.5" y="82.4">Vin</text>
<text x="227.5" y="84.1">3v3</text>
<text x="227.5" y="87.7">GND</text>
<text x="280.5" y="85.9">GND</text>
<text x="280.5" y="89.4">RST</text>
<text x="227.5" y="91.2">TX</text>
<text x="227.5" y="94.7">RX</text>
<text x="280.5" y="93">EN</text>
<text x="504.1" y="92.1" transform="rotate(-90 504.1 92.1)">1</text>
<text x="521.8" y="92.1" transform="rotate(-90 521.8 92.1)">2</text>
<text x="227.5" y="98.2">D8</text>
<text x="227.5" y="101.8">D7</text>
<text x="280.5" y="96.5">3V3</text>
<text x="280.5" y="100">GND</text>
<text x="227.5" y="105.3">D6</text>
<text x="280.5" y="103.5">CLK</text>
<text x="280.5" y="107.1">SDO</text>
<text x="227.5" y="108.8">D5</text>
<text x="227.5" y="112.4">GND</text>
<text x="280.5" y="110.6">CMD</text>
<text x="227.5" y="115.9">3V3</text>
<text x="227.5" y="119.4">D4</text>
<text x="280.5" y="114.1">SD1</text>
<text x="280.5" y="117.7">SD2</text>
<text x="91.4" y="125.4" transform="rotate(-90 91.4 125.4)">3</text>
<text x="98.4" y="125.4" transform="rotate(-90 98.4 125.4)">5</text>
<text x="109" y="125.4" transform="rotate(-90 109 125.4)">4</text>
<text x="227.5" y="122.9">D3</text>
<text x="280.5" y="121.2">SD3</text>
<text x="280.5" y="124.7">RSV</text>
<text x="227.5" y="126.5">D2</text>
<text x="227.5" y="130">D1</text>
<text x="280.5" y="128.2">RSV</text>
<text x="280.5" y="131.8">A0</text>
<text x="227.5" y="133.5">D0</text>
<text x="227.5" y="137.1">NA</text>
<text x="280.5" y="135.3">NA</text>
<text x="91.4" y="145.1" transform="rotate(-90 91.4 145.1)">2</text>
<text x="109" y="145.1" transform="rotate(-90 109 145.1)">1</text>
<text x="405.3" y="167.7" transform="rotate(-90 405.3 167.7)">4</text>
<text x="415.9" y="167.7" transform="rotate(-90 415.9 167.7)">5</text>
<text x="423" y="167.7" transform="rotate(-90 423 167.7)">3</text>
<text x="405.3" y="187.4" transform="rotate(-90 405.3 187.4)">1</text>
<text x="423" y="187.4" transform="rotate(-90 423 187.4)">2</text>
<text x="119.7" y="257.4">4</text>
<text x="139.3" y="257.4">1</text>
<text x="220.2" y="257.4">4</text>
<text x="239.9" y="257.4">1</text>
<text x="308.4" y="257.4">4</text>
<text x="328.1" y="257.4">1</text>
<text x="119.7" y="267.9">5</text>
<text x="220.2" y="267.9">5</text>
<text x="308.4" y="267.9">5</text>
<text x="119.7" y="275">3</text>
<text x="139.3" y="275">2</text>
<text x="220.2" y="275">3</text>
<text x="239.9" y="275">2</text>
<text x="308.4" y="275">3</text>
<text x="328.1" y="275">2</text>
</g>
</svg>
